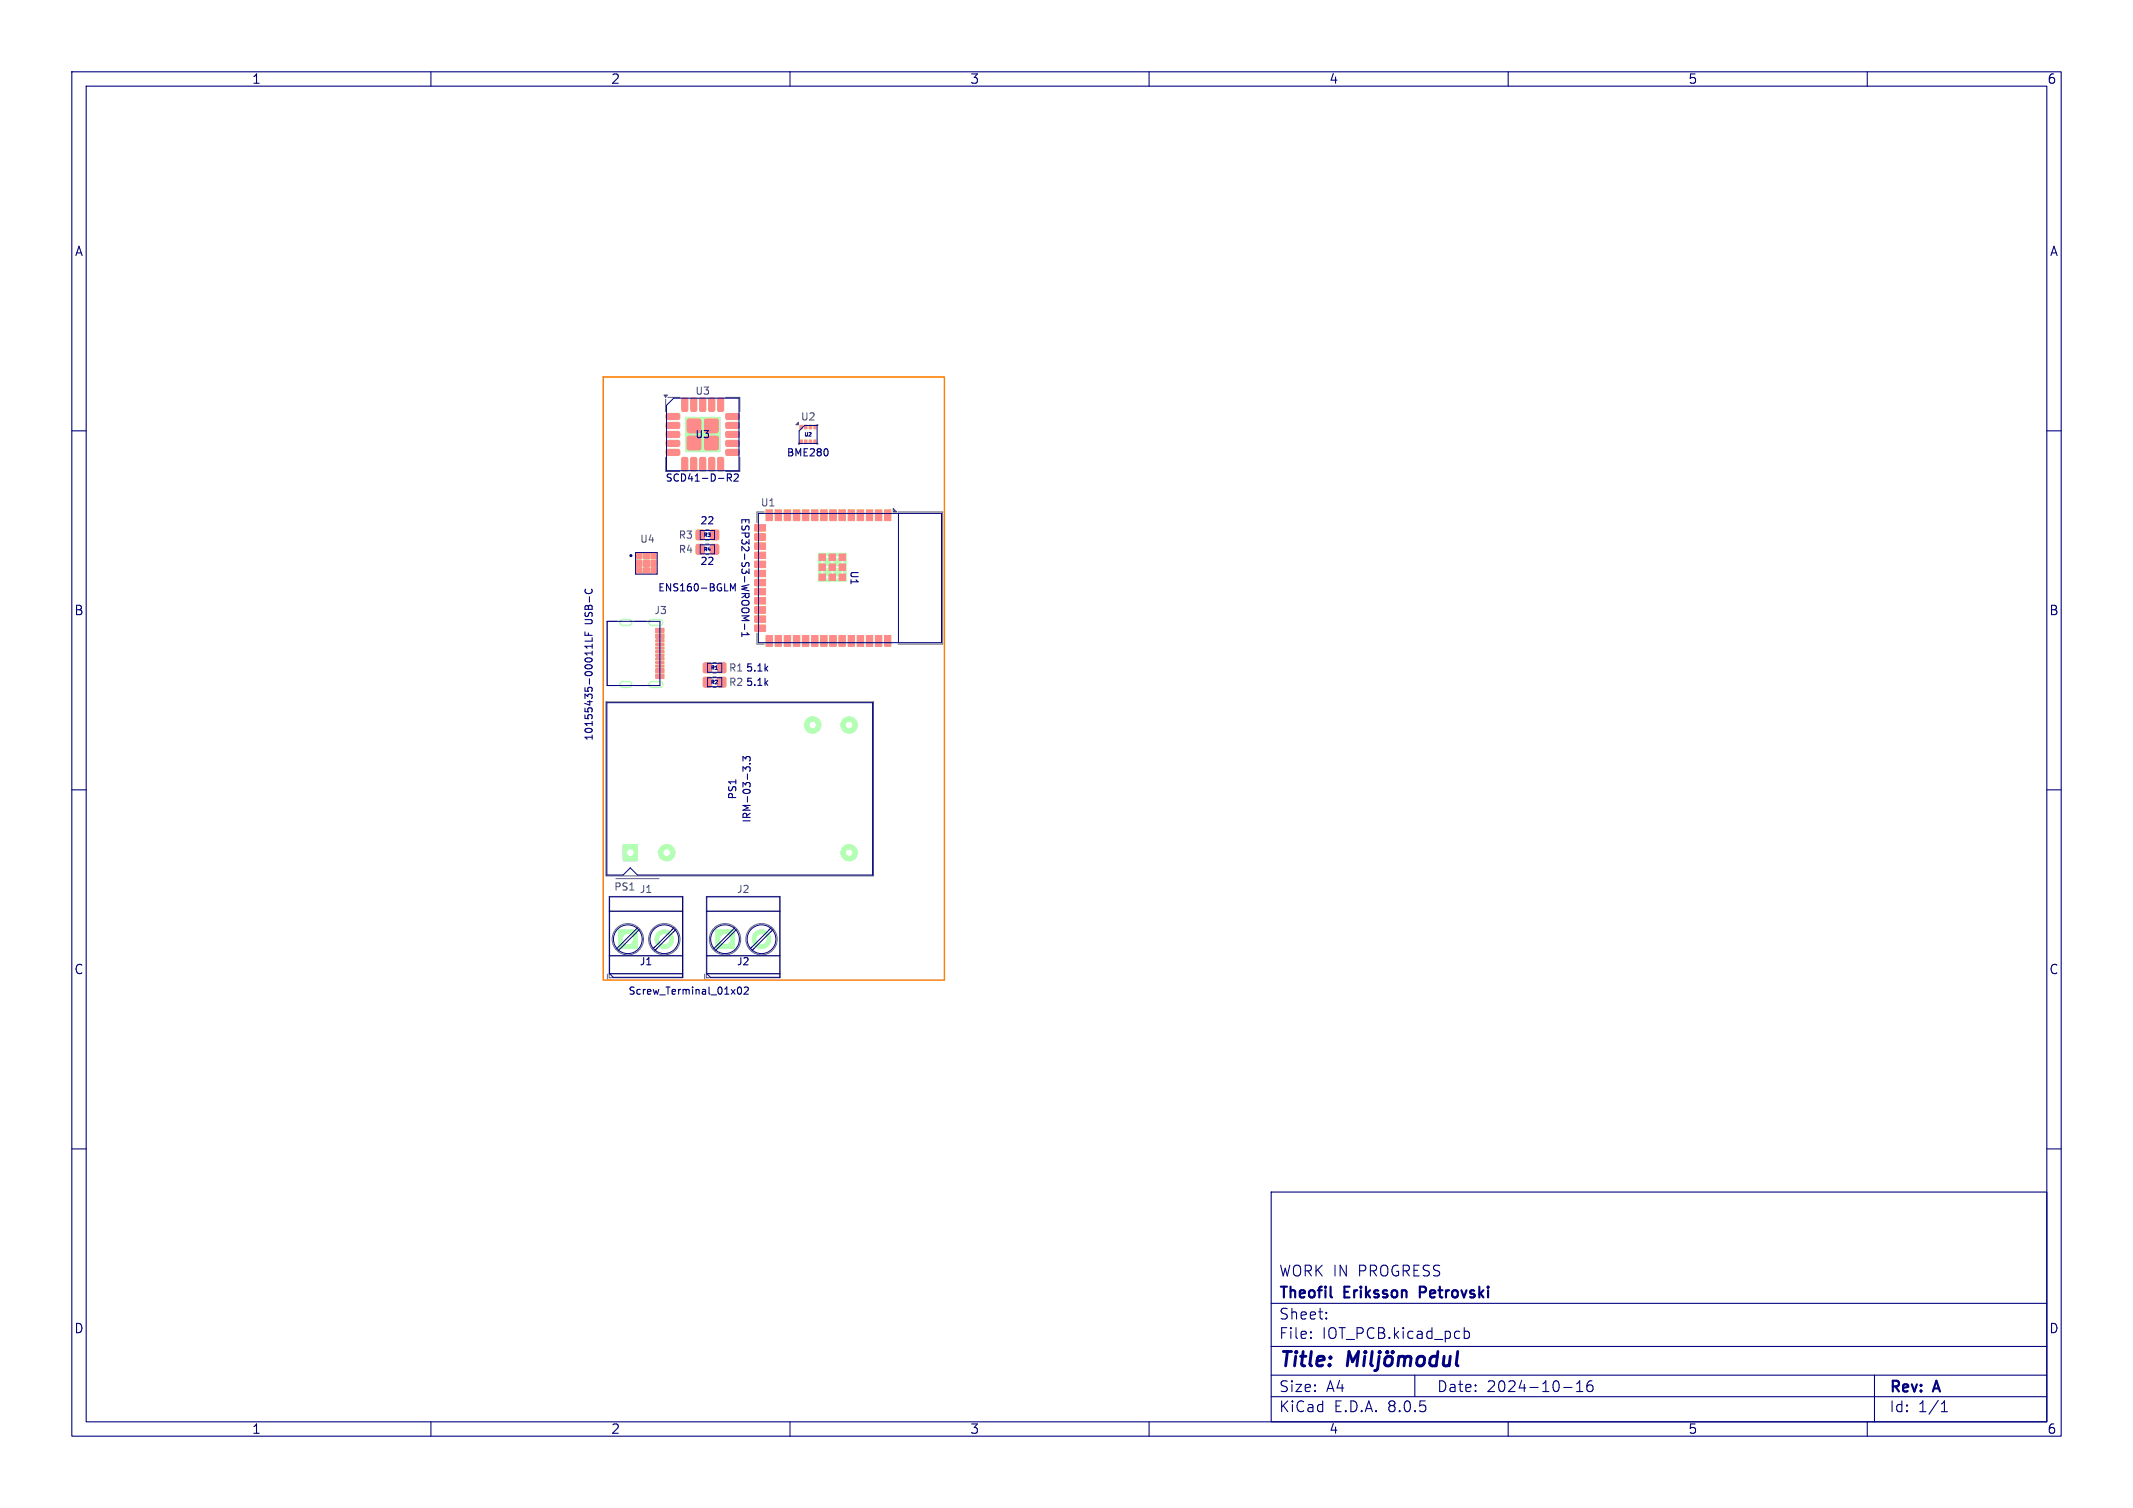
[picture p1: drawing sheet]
<svg xmlns="http://www.w3.org/2000/svg" width="297mm" height="210mm" viewBox="0 0 297 210" stroke-linecap="round" stroke-linejoin="round" font-family="sans-serif">
<g fill="#b3ffb3" stroke="#b3ffb3" stroke-width=".14">
<path d="M88.5 77h.9v.8h-.9z"/>
<path d="M88.5 78h.9v.9h-.9z"/>
<path d="M88.5 79.1h.9v.8h-.9z"/>
<path d="M89.6 79.1h.8v.8h-.8z"/>
<path d="M90.6 79.1h.9v.8h-.9z"/>
<path d="M90.6 78h.9v.9h-.9z"/>
<path d="M90.6 77h.9v.8h-.9z"/>
<path d="M89.6 77h.8v.8h-.8z"/>
<path d="M89.6 78h.8v.9h-.8z"/>
<path d="M91.3 87.5h1.2v.6h-1.2z"/>
<path d="M91.3 88.3h1.2v.6h-1.2z"/>
<path d="M91.3 89.6h1.2v.3h-1.2z"/>
<path d="M91.3 90.6h1.2v.3h-1.2z"/>
<path d="M91.3 91.1h1.2v.3h-1.2z"/>
<path d="M91.3 92.1h1.2v.3h-1.2z"/>
<path d="M91.3 93.9h1.2v.6h-1.2z"/>
<path d="M91.3 93.1h1.2v.6h-1.2z"/>
<path d="M91.3 92.6h1.2v.3h-1.2z"/>
<path d="M91.3 91.6h1.2v.3h-1.2z"/>
<path d="M91.3 90.1h1.2v.3h-1.2z"/>
<path d="M91.3 89.1h1.2v.3h-1.2z"/>
<path d="M92.8 57.6h1.7l.2 .2-.1 .5-.2 .1h-1.5l-.2-.2z"/>
<path d="M92.8 58.9l1.7-.1 .2 .2-.1 .5-.2 .2h-1.5l-.2-.2z"/>
<path d="M92.8 60.1h1.7l.2 .2-.1 .5-.2 .1h-1.5l-.2-.2z"/>
<path d="M92.8 61.4l1.7-.1 .2 .2-.1 .5-.2 .2h-1.5l-.2-.2z"/>
<path d="M92.8 62.6h1.7l.2 .2-.1 .5-.2 .1h-1.5l-.2-.2z"/>
<path d="M95 63.8l.6-.1 .2 .1v1.6l-.2 .2h-.5l-.2-.1z"/>
<path d="M96.2 63.8l.6-.1 .2 .1v1.6l-.1 .2h-.5l-.2-.1z"/>
<path d="M97.5 63.8l.6-.1 .2 .1v1.6l-.2 .2h-.5l-.2-.1z"/>
<path d="M98.7 63.8l.6-.1 .2 .1v1.6l-.1 .2h-.5l-.2-.1z"/>
<path d="M100 63.8l.6-.1 .2 .1v1.6l-.2 .2h-.5l-.2-.1z"/>
<path d="M101.1 62.6h1.7l.2 .2-.1 .5-.2 .1h-1.5l-.1-.2z"/>
<path d="M101.1 61.4l1.7-.1 .2 .2-.1 .5-.2 .2h-1.5l-.1-.2z"/>
<path d="M101.1 60.1h1.7l.2 .2-.1 .5-.2 .1h-1.5l-.1-.2z"/>
<path d="M101.1 58.9l1.7-.1 .2 .2-.1 .5-.2 .2h-1.5l-.1-.2z"/>
<path d="M101.1 57.6h1.7l.2 .2-.1 .5-.2 .1h-1.5l-.1-.2z"/>
<path d="M100 55.5l.6-.1 .2 .1v1.6l-.2 .2h-.5l-.2-.1z"/>
<path d="M98.7 55.5l.6-.1 .2 .1v1.6l-.1 .2h-.5l-.2-.1z"/>
<path d="M97.5 55.5l.6-.1 .2 .1v1.6l-.2 .2h-.5l-.2-.1z"/>
<path d="M96.2 55.5l.6-.1 .2 .1v1.6l-.1 .2h-.5l-.2-.1z"/>
<path d="M95 55.5l.6-.1 .2 .1v1.6l-.2 .2h-.5l-.2-.1z"/>
<path d="M95.4 58.1h4.8v4.8h-4.8z"/>
<path d="M111.4 59.2h.3v.5h-.3z"/>
<path d="M112 59.2h.4v.5h-.4z"/>
<path d="M112.7 59.2h.3v.5h-.3z"/>
<path d="M113.3 59.2h.4v.5h-.4z"/>
<path d="M113.3 61.3h.4v.5h-.4z"/>
<path d="M112.7 61.3h.3v.5h-.3z"/>
<path d="M112 61.3h.4v.5h-.4z"/>
<path d="M111.4 61.3h.3v.5h-.3z"/>
<path d="M123.2 71h.9v1.5h-.9z"/>
<path d="M121.9 71h.9v1.5h-.9z"/>
<path d="M120.6 71h.9v1.5h-.9z"/>
<path d="M119.4 71h.8v1.5h-.8z"/>
<path d="M118.1 71h.9v1.5h-.9z"/>
<path d="M116.8 71h.9v1.5h-.9z"/>
<path d="M115.5 71h.9v1.5h-.9z"/>
<path d="M114.3 71h.9v1.5h-.9z"/>
<path d="M113 71h.9v1.5h-.9z"/>
<path d="M111.7 71h.9v1.5h-.9z"/>
<path d="M110.5 71h.9v1.5h-.9z"/>
<path d="M109.2 71h.9v1.5h-.9z"/>
<path d="M107.9 71h.9v1.5h-.9z"/>
<path d="M106.7 71h.8v1.5h-.8z"/>
<path d="M105.1 73.1h1.5v.9h-1.5z"/>
<path d="M105.1 74.3h1.5v.9h-1.5z"/>
<path d="M105.1 75.6h1.5v.9h-1.5z"/>
<path d="M105.1 76.9h1.5v.9h-1.5z"/>
<path d="M105.1 78.1h1.5v.9h-1.5z"/>
<path d="M105.1 79.4h1.5v.9h-1.5z"/>
<path d="M105.1 80.7h1.5v.9h-1.5z"/>
<path d="M105.1 82h1.5v.9h-1.5z"/>
<path d="M105.1 83.2h1.5v.9h-1.5z"/>
<path d="M105.1 84.5h1.5v.9h-1.5z"/>
<path d="M105.1 85.8h1.5v.9h-1.5z"/>
<path d="M105.1 87h1.5v.9h-1.5z"/>
<path d="M106.7 88.5h.8v1.5h-.8z"/>
<path d="M107.9 88.5h.9v1.5h-.9z"/>
<path d="M109.2 88.5h.9v1.5h-.9z"/>
<path d="M110.5 88.5h.9v1.5h-.9z"/>
<path d="M111.7 88.5h.9v1.5h-.9z"/>
<path d="M113 88.5h.9v1.5h-.9z"/>
<path d="M114.3 88.5h.9v1.5h-.9z"/>
<path d="M115.5 88.5h.9v1.5h-.9z"/>
<path d="M116.8 88.5h.9v1.5h-.9z"/>
<path d="M118.1 88.5h.9v1.5h-.9z"/>
<path d="M119.4 88.5h.8v1.5h-.8z"/>
<path d="M120.6 88.5h.9v1.5h-.9z"/>
<path d="M121.9 88.5h.9v1.5h-.9z"/>
<path d="M123.2 88.5h.9v1.5h-.9z"/>
<path d="M113.9 77h3.9v4h-3.9z"/>
<path d="M97 75.9l.1-.1 .9 .1 .1 .1-.1 1.1-.2 .1-.8-.1-.1-.1z"/>
<path d="M99 75.9l.1-.1 .9 .1 .1 .1-.1 1.1-.2 .1-.8-.1-.1-.1z"/>
<path d="M97 73.9l.1-.1 .9 .1 .1 .1-.1 1.1-.2 .1-.8-.1-.1-.1z"/>
<path d="M99 73.9l.1-.1 .9 .1 .1 .1-.1 1.1-.2 .1-.8-.1-.1-.1z"/>
<path d="M98 94.4l.1-.1 .9 .1 .1 .1-.1 1.1-.2 .1-.8-.1-.1-.2z"/>
<path d="M100 94.4l.1-.1 .9 .1 .1 .1-.1 1.1-.2 .1-.8-.1-.1-.2z"/>
<path d="M98 92.4l.1-.1 .9 .1 .1 .1-.1 1.1-.2 .1-.8-.1-.1-.2z"/>
<path d="M100 92.4l.1-.1 .9 .1 .1 .1-.1 1.1-.2 .1-.8-.1-.1-.2z"/>
<path d="M86.8 117.6h2v2.3h-2z"/>
<path d="M99.7 129.5h2.6v2.6h-2.6z"/>
<path d="M86.1 129.5h2.6v2.6h-2.6z"/>
<circle cx="116.6" cy="77.6" r=".3"/>
<circle cx="115.2" cy="77.6" r=".3"/>
<circle cx="117.3" cy="78.3" r=".3"/>
<circle cx="115.9" cy="78.3" r=".3"/>
<circle cx="114.5" cy="78.3" r=".3"/>
<circle cx="116.6" cy="79" r=".3"/>
<circle cx="115.2" cy="79" r=".3"/>
<circle cx="117.3" cy="79.7" r=".3"/>
<circle cx="115.9" cy="79.7" r=".3"/>
<circle cx="114.5" cy="79.7" r=".3"/>
<circle cx="116.6" cy="80.4" r=".3"/>
<circle cx="115.2" cy="80.4" r=".3"/>
<circle cx="92.8" cy="118.7" r="1.15"/>
<circle cx="118.2" cy="118.7" r="1.15"/>
<circle cx="118.2" cy="101" r="1.15"/>
<circle cx="113.2" cy="101" r="1.15"/>
<circle cx="106" cy="130.8" r="1.3"/>
<circle cx="92.5" cy="130.8" r="1.3"/>
</g>
<path d="M86.7 86.7h.8M86.7 95.3h.8M90.8 86.7h1.1M90.8 95.3h1.1" fill="none" stroke="#b3ffb3" stroke-width="1.1"/>
<g fill="#fff" stroke="#fff" stroke-width=".14">
<circle cx="90.8" cy="88.1" r=".32"/>
<circle cx="90.8" cy="93.9" r=".32"/>
<circle cx="116.6" cy="77.6" r=".1"/>
<circle cx="115.2" cy="77.6" r=".1"/>
<circle cx="117.3" cy="78.3" r=".1"/>
<circle cx="115.9" cy="78.3" r=".1"/>
<circle cx="114.5" cy="78.3" r=".1"/>
<circle cx="116.6" cy="79" r=".1"/>
<circle cx="115.2" cy="79" r=".1"/>
<circle cx="117.3" cy="79.7" r=".1"/>
<circle cx="115.9" cy="79.7" r=".1"/>
<circle cx="114.5" cy="79.7" r=".1"/>
<circle cx="116.6" cy="80.4" r=".1"/>
<circle cx="115.2" cy="80.4" r=".1"/>
<circle cx="87.8" cy="118.7" r=".4"/>
<circle cx="92.8" cy="118.7" r=".4"/>
<circle cx="118.2" cy="118.7" r=".38"/>
<circle cx="118.2" cy="101" r=".38"/>
<circle cx="113.2" cy="101" r=".38"/>
<circle cx="101" cy="130.8" r=".65"/>
<circle cx="106" cy="130.8" r=".65"/>
<circle cx="87.4" cy="130.8" r=".65"/>
<circle cx="92.5" cy="130.8" r=".65"/>
</g>
<path d="M86.7 86.7h.8M86.7 95.3h.8M90.8 86.7h1.1M90.8 95.3h1.1" fill="none" stroke="#fff" stroke-width=".65"/>
<g fill="#ff8a8a" stroke="#ff8a8a" stroke-width=".14">
<path d="M88.5 77h.9v.8h-.9z"/>
<path d="M88.5 78h.9v.9h-.9z"/>
<path d="M88.5 79.1h.9v.8h-.9z"/>
<path d="M89.6 79.1h.8v.8h-.8z"/>
<path d="M90.6 79.1h.9v.8h-.9z"/>
<path d="M90.6 78h.9v.9h-.9z"/>
<path d="M90.6 77h.9v.8h-.9z"/>
<path d="M89.6 77h.8v.8h-.8z"/>
<path d="M89.6 78h.8v.9h-.8z"/>
<path d="M91.3 87.5h1.2v.6h-1.2z"/>
<path d="M91.3 88.3h1.2v.6h-1.2z"/>
<path d="M91.3 89.6h1.2v.3h-1.2z"/>
<path d="M91.3 90.6h1.2v.3h-1.2z"/>
<path d="M91.3 91.1h1.2v.3h-1.2z"/>
<path d="M91.3 92.1h1.2v.3h-1.2z"/>
<path d="M91.3 93.9h1.2v.6h-1.2z"/>
<path d="M91.3 93.1h1.2v.6h-1.2z"/>
<path d="M91.3 92.6h1.2v.3h-1.2z"/>
<path d="M91.3 91.6h1.2v.3h-1.2z"/>
<path d="M91.3 90.1h1.2v.3h-1.2z"/>
<path d="M91.3 89.1h1.2v.3h-1.2z"/>
<path d="M95.8 58.4l.1-.1 1.6 .1 .1 .2-.1 1.6-.1 .1-1.6-.1-.1-.2z"/>
<path d="M95.8 60.8l.1-.1 1.6 .1 .1 .2-.1 1.6-.1 .1-1.6-.1-.1-.2z"/>
<path d="M98.2 58.4l.1-.1 1.6 .1 .1 .2-.1 1.6-.1 .1-1.6-.1-.1-.2z"/>
<path d="M98.2 60.8l.1-.1 1.6 .1 .1 .2-.1 1.6-.1 .1-1.6-.1-.1-.2z"/>
<path d="M92.8 57.6h1.7l.2 .2-.1 .5-.2 .1h-1.5l-.2-.2z"/>
<path d="M92.8 58.9l1.7-.1 .2 .2-.1 .5-.2 .2h-1.5l-.2-.2z"/>
<path d="M92.8 60.1h1.7l.2 .2-.1 .5-.2 .1h-1.5l-.2-.2z"/>
<path d="M92.8 61.4l1.7-.1 .2 .2-.1 .5-.2 .2h-1.5l-.2-.2z"/>
<path d="M92.8 62.6h1.7l.2 .2-.1 .5-.2 .1h-1.5l-.2-.2z"/>
<path d="M95 63.8l.6-.1 .2 .1v1.6l-.2 .2h-.5l-.2-.1z"/>
<path d="M96.2 63.8l.6-.1 .2 .1v1.6l-.1 .2h-.5l-.2-.1z"/>
<path d="M97.5 63.8l.6-.1 .2 .1v1.6l-.2 .2h-.5l-.2-.1z"/>
<path d="M98.7 63.8l.6-.1 .2 .1v1.6l-.1 .2h-.5l-.2-.1z"/>
<path d="M100 63.8l.6-.1 .2 .1v1.6l-.2 .2h-.5l-.2-.1z"/>
<path d="M101.1 62.6h1.7l.2 .2-.1 .5-.2 .1h-1.5l-.1-.2z"/>
<path d="M101.1 61.4l1.7-.1 .2 .2-.1 .5-.2 .2h-1.5l-.1-.2z"/>
<path d="M101.1 60.1h1.7l.2 .2-.1 .5-.2 .1h-1.5l-.1-.2z"/>
<path d="M101.1 58.9l1.7-.1 .2 .2-.1 .5-.2 .2h-1.5l-.1-.2z"/>
<path d="M101.1 57.6h1.7l.2 .2-.1 .5-.2 .1h-1.5l-.1-.2z"/>
<path d="M100 55.5l.6-.1 .2 .1v1.6l-.2 .2h-.5l-.2-.1z"/>
<path d="M98.7 55.5l.6-.1 .2 .1v1.6l-.1 .2h-.5l-.2-.1z"/>
<path d="M97.5 55.5l.6-.1 .2 .1v1.6l-.2 .2h-.5l-.2-.1z"/>
<path d="M96.2 55.5l.6-.1 .2 .1v1.6l-.1 .2h-.5l-.2-.1z"/>
<path d="M95 55.5l.6-.1 .2 .1v1.6l-.2 .2h-.5l-.2-.1z"/>
<path d="M111.4 59.2h.3v.5h-.3z"/>
<path d="M112 59.2h.4v.5h-.4z"/>
<path d="M112.7 59.2h.3v.5h-.3z"/>
<path d="M113.3 59.2h.4v.5h-.4z"/>
<path d="M113.3 61.3h.4v.5h-.4z"/>
<path d="M112.7 61.3h.3v.5h-.3z"/>
<path d="M112 61.3h.4v.5h-.4z"/>
<path d="M111.4 61.3h.3v.5h-.3z"/>
<path d="M116.8 77.1h.9v.9h-.9z"/>
<path d="M115.4 77.1h.9v.9h-.9z"/>
<path d="M114 77.1h.9v.9h-.9z"/>
<path d="M116.8 78.6h.9v.8h-.9z"/>
<path d="M115.4 78.6h.9v.8h-.9z"/>
<path d="M114 78.6h.9v.8h-.9z"/>
<path d="M116.8 80h.9v.8h-.9z"/>
<path d="M115.4 80h.9v.8h-.9z"/>
<path d="M114 80h.9v.8h-.9z"/>
<path d="M123.2 71h.9v1.5h-.9z"/>
<path d="M121.9 71h.9v1.5h-.9z"/>
<path d="M120.6 71h.9v1.5h-.9z"/>
<path d="M119.4 71h.8v1.5h-.8z"/>
<path d="M118.1 71h.9v1.5h-.9z"/>
<path d="M116.8 71h.9v1.5h-.9z"/>
<path d="M115.5 71h.9v1.5h-.9z"/>
<path d="M114.3 71h.9v1.5h-.9z"/>
<path d="M113 71h.9v1.5h-.9z"/>
<path d="M111.7 71h.9v1.5h-.9z"/>
<path d="M110.5 71h.9v1.5h-.9z"/>
<path d="M109.2 71h.9v1.5h-.9z"/>
<path d="M107.9 71h.9v1.5h-.9z"/>
<path d="M106.7 71h.8v1.5h-.8z"/>
<path d="M105.1 73.1h1.5v.9h-1.5z"/>
<path d="M105.1 74.3h1.5v.9h-1.5z"/>
<path d="M105.1 75.6h1.5v.9h-1.5z"/>
<path d="M105.1 76.9h1.5v.9h-1.5z"/>
<path d="M105.1 78.1h1.5v.9h-1.5z"/>
<path d="M105.1 79.4h1.5v.9h-1.5z"/>
<path d="M105.1 80.7h1.5v.9h-1.5z"/>
<path d="M105.1 82h1.5v.9h-1.5z"/>
<path d="M105.1 83.2h1.5v.9h-1.5z"/>
<path d="M105.1 84.5h1.5v.9h-1.5z"/>
<path d="M105.1 85.8h1.5v.9h-1.5z"/>
<path d="M105.1 87h1.5v.9h-1.5z"/>
<path d="M106.7 88.5h.8v1.5h-.8z"/>
<path d="M107.9 88.5h.9v1.5h-.9z"/>
<path d="M109.2 88.5h.9v1.5h-.9z"/>
<path d="M110.5 88.5h.9v1.5h-.9z"/>
<path d="M111.7 88.5h.9v1.5h-.9z"/>
<path d="M113 88.5h.9v1.5h-.9z"/>
<path d="M114.3 88.5h.9v1.5h-.9z"/>
<path d="M115.5 88.5h.9v1.5h-.9z"/>
<path d="M116.8 88.5h.9v1.5h-.9z"/>
<path d="M118.1 88.5h.9v1.5h-.9z"/>
<path d="M119.4 88.5h.8v1.5h-.8z"/>
<path d="M120.6 88.5h.9v1.5h-.9z"/>
<path d="M121.9 88.5h.9v1.5h-.9z"/>
<path d="M123.2 88.5h.9v1.5h-.9z"/>
<path d="M97 75.9l.1-.1 .9 .1 .1 .1-.1 1.1-.2 .1-.8-.1-.1-.1z"/>
<path d="M99 75.9l.1-.1 .9 .1 .1 .1-.1 1.1-.2 .1-.8-.1-.1-.1z"/>
<path d="M97 73.9l.1-.1 .9 .1 .1 .1-.1 1.1-.2 .1-.8-.1-.1-.1z"/>
<path d="M99 73.9l.1-.1 .9 .1 .1 .1-.1 1.1-.2 .1-.8-.1-.1-.1z"/>
<path d="M98 94.4l.1-.1 .9 .1 .1 .1-.1 1.1-.2 .1-.8-.1-.1-.2z"/>
<path d="M100 94.4l.1-.1 .9 .1 .1 .1-.1 1.1-.2 .1-.8-.1-.1-.2z"/>
<path d="M98 92.4l.1-.1 .9 .1 .1 .1-.1 1.1-.2 .1-.8-.1-.1-.2z"/>
<path d="M100 92.4l.1-.1 .9 .1 .1 .1-.1 1.1-.2 .1-.8-.1-.1-.2z"/>
</g>
<circle cx="87.8" cy="77.4" r=".1" fill="none" stroke="#626262" stroke-width=".2"/>
<g fill="none" stroke="#626262" stroke-width=".14">
<path d="M92.7 55.6v1.7M93 55.3h1.7M101 55.3h2v2M113.7 59.2h.2v.1M92.7 63.7v2h2M98.3 75.8h.4M98.3 77.2h.4M98.3 73.8h.4M98.3 75.2h.4M103 63.7v2h-2M106.4 71.3h-1v1.5M111.2 61.7v.2h.1"/>
<path d="M113.9 61.7v.2h-.2M125.1 71.3h6.1v18.4h-6.1M84.4 97.7h37.2v24.3h-37.2zM85.9 86.5h-1.4v9h1.4M88.4 86.5h1.5M88.4 95.5h1.5M99.3 94.3h.4M99.3 95.7h.4M99.3 92.3h.4M99.3 93.7h.4M105.4 88.2v1.5h1M84.6 135.7v.7h.5"/>
<path d="M84.8 124.8h10.3v11.4h-10.3zM84.8 126.9h10.3M84.8 133.1h10.3M84.8 135.6h10.3M85.8 122.4h6M85.9 132.1l-.1 .1M86.1 132.3l-.1 .2M88.8 129.1l-.1 .2M89.1 129.4l-.1 .1M91.2 131.8l-.4 .4M91.5 132.1l-.4 .4M93.9 129.1l-.4 .4"/>
<path d="M94.2 129.4l-.4 .4M98.1 135.7v.7h.5M98.4 124.8h10.2v11.4h-10.2zM98.4 126.9h10.2M98.4 133.1h10.2M98.4 135.6h10.2M99.4 132.1l-.1 .1M99.7 132.3l-.1 .2M102.3 129.1l-.1 .2M102.6 129.4l-.1 .1M104.8 131.8l-.4 .4M105 132.1l-.4 .4"/>
<path d="M107.4 129.1l-.4 .4M107.7 129.4l-.4 .4"/>
<circle cx="87.4" cy="130.8" r="2.18"/>
<circle cx="92.5" cy="130.8" r="2.18"/>
<circle cx="101" cy="130.8" r="2.18"/>
<circle cx="106" cy="130.8" r="2.18"/>
</g>
<g fill="#626262" stroke="#626262" stroke-width=".14">
<path d="M92.4 55h.5l-.2 .3z"/>
<path d="M110.8 59.2l.4-.4v.4z"/>
<path d="M124.4 70.8l.5 .5h-.5z"/>
</g>
<g fill="none" stroke="#000080" stroke-width=".15">
<path d="M10 10h277v190h-277zM12 12h273v186h-273zM60 10v2M110 10v2M160 10v2M210 10v2M260 10v2M10 60h2M285 60h2M101.3 66.5h.5v-.2v-.2l-.5-.1v1M101.5 66.5l.3 .5M102.2 66.1l.4-.1 .2 .3-.6 .7h.6"/>
<path d="M115.2 62.6l.1 .3-.1 .5M81.5 88v.5h1M81.6 82l-.1 .2M81.9 88.1v.4M82.4 82l.1 .2M82.5 88.8v.5h-1M82.5 89.7v.6M82.5 90h-1l.2 .3M101.7 82.3v-1l.3 .7 .4-.7v1M103.3 88.1v.6M103.7 86.9v.8M104 88.1l.3 .3h-1"/>
<path d="M104.3 85.8l-.7 .3 .7 .3h-1M106.6 95.1l.3 .4M106.6 93.1l.3 .4M106.9 94.8l-.4 .4M106.9 92.8l-.4 .4M10 110h2M103.5 106v-.6l.3 .3 .1-.3h.5l.1 .1-.1 .5M104.4 106.4h.1M104.4 107.4l.1-.4-.1-.2h-.5l-.1 .3-.3-.3v.6M285 110h2M102.8 137.6l.1-.1a.53 .53 0 0 1 .4 .5 .53 .53 0 0 1-.4 .5l-.1-.1-.1-.3zM103.6 137.6l.4-.1 .2 .2-.6 .8h.6"/>
<path d="M10 160h2M285 160h2M177 166h108v32h-108zM60 198v2M110 198v2M160 198v2M177 194.5h108M177 191.5h108M177 187.5h108M177 181.5h108M182.5 186.3h.1l-.1 .1M182.5 186.3v.1"/>
<path d="M182.5 185.5v.1M182.5 185.5h.1l-.1 .1M184.7 183.6v.1M184.7 183.6h-.1l.1 .1M184.7 182.8v.1M184.7 182.8h-.1l.1 .1M197 191.5v3M203.9 184.9v1.5M203.9 185.5l.4-.1 .3 .3v.4l-.1 .2-.2 .1-.4-.1M210 198v2M217.7 193.2h1.2M219.5 193.8h.9"/>
<path d="M219.5 192.7l.5-.4v1.5M221.7 192.3a.59 .59 0 0 0-.7 .6v.6l.1 .2 .4 .1 .2-.1 .1-.5-.1-.3h-.5l-.2 .3M260 198v2M261 191.5v6.5M270.3 196.6h.9M270.3 195.5l.4-.4v1.5"/>
</g>
<path d="M197.7 180h.6M198.3 179.2h-.6v1.5M185.3 180.6l.2 .1" fill="none" stroke="#000080" stroke-width=".3"/>
<g fill="none" stroke="#000080" stroke-width=".14">
<path d="M92.8 56.4l1-1h9.1v10.2h-10.1zM111.3 60l.7-.7h1.8v2.4h-2.5zM88.5 77h3v3h-3zM97.5 75.9h2v1.2h-2zM97.5 73.9h2v1.2h-2zM105.6 71.5h25.5v18h-25.5zM125.1 71.5v18M84.5 97.9h37v24h-32.7l-1-1-1 1h-2.3zM84.5 86.5h7.4v9h-7.4zM98.5 94.4h2v1.2h-2zM98.5 92.4h2v1.2h-2zM84.9 124.9h10.1v11.2h-9.6l-.5-.5z"/>
<path d="M84.9 126.9h10.1M84.9 133.1h10.1M84.9 135.6h10.1M88.7 129.3l-2.8 2.8M88.9 129.5l-2.8 2.8M93.8 129.3l-2.8 2.8M94 129.5l-2.8 2.8M98.4 124.9h10.2v11.2h-9.7l-.5-.5zM98.4 126.9h10.2M98.4 133.1h10.2M98.4 135.6h10.2M102.2 129.3l-2.8 2.8"/>
<path d="M102.5 129.5l-2.8 2.8M107.3 129.3l-2.8 2.8M107.6 129.5l-2.8 2.8"/>
<circle cx="87.4" cy="130.8" r="2"/>
<circle cx="92.5" cy="130.8" r="2"/>
<circle cx="101" cy="130.8" r="2"/>
<circle cx="106" cy="130.8" r="2"/>
</g>
<circle cx="87.8" cy="77.4" r=".1" fill="none" stroke="#000080" stroke-width=".2"/>
<path d="M84 52.5h47.5v84h-47.5z" fill="none" stroke="#ff8000" stroke-width=".2"/>
<g font-size="2.8" fill="#000080">
<text x="178" y="190.9">Title:</text>
<text x="187.7" y="190.9">Miljömodul</text>
</g>
<g font-size="2.1" fill="#000080">
<text x="178" y="178">WORK IN</text>
<text x="189.2" y="178">PROGRESS</text>
<text x="178" y="184">Sheet:</text>
<text x="178" y="181.2">Theofil</text>
<text x="187.2" y="181.2">Eriksson</text>
<text x="198.3" y="181.2">Petrovski</text>
<text x="178" y="186.7">File:</text>
<text x="184.1" y="186.7">IOT_PCB.kicad_pcb</text>
<text x="178" y="196.9">KiCad</text>
<text x="178" y="194.1">Size:</text>
<text x="184.7" y="194.1">A4</text>
<text x="185.7" y="196.9">E.D.A.</text>
<text x="193.3" y="196.9">8.0.5</text>
<text x="200" y="194.1">Date:</text>
<text x="207" y="194.1">2024-10-16</text>
<text x="263" y="194.3">Rev:</text>
<text x="263" y="196.9">Id:</text>
<text x="267.1" y="196.9">1/1</text>
<text x="269.4" y="194.3">A</text>
</g>
<g font-size="1.8" fill="#000080">
<text x="35" y="11.9">1</text>
<text x="85" y="11.9">2</text>
<text x="135" y="11.9">3</text>
<text x="185" y="11.9">4</text>
<text x="235" y="11.9">5</text>
<text x="285" y="11.9">6</text>
<text x="10.3" y="35.9">A</text>
<text x="285.4" y="35.9">A</text>
<text x="10.3" y="85.9">B</text>
<text x="285.3" y="85.9">B</text>
<text x="10.3" y="135.9">C</text>
<text x="285.3" y="135.9">C</text>
<text x="10.3" y="185.9">D</text>
<text x="285.3" y="185.9">D</text>
<text x="35" y="199.9">1</text>
<text x="85" y="199.9">2</text>
<text x="135" y="199.9">3</text>
<text x="185" y="199.9">4</text>
<text x="235" y="199.9">5</text>
<text x="285" y="199.9">6</text>
</g>
<g font-size="1.4" fill="#626262">
<text x="96.7" y="55.2">U3</text>
<text x="111.4" y="58.8">U2</text>
<text x="105.8" y="70.7">U1</text>
<text x="89" y="75.8">U4</text>
<text x="94.4" y="77.2">R4</text>
<text x="94.4" y="75.2">R3</text>
<text x="91" y="85.7">J3</text>
<text x="101.4" y="95.7">R2</text>
<text x="101.4" y="93.7">R1</text>
<text x="85.4" y="124.2">PS1 J1</text>
<text x="102.5" y="124.6">J2</text>
</g>
<g font-size="1.4" fill="#000080">
<text x="96.7" y="61.2">U3</text>
<text x="109.5" y="63.8">BME280</text>
<text x="92.6" y="67.3">SCD41-D-R2</text>
<text x="97.4" y="73.2">22</text>
<text x="103" y="72" transform="rotate(90 103 72)">ESP32-S3-WROOM-1</text>
<text x="91.5" y="82.6">ENS160-BGLM</text>
<text x="97.4" y="78.9">22</text>
<text x="118.2" y="79.4" transform="rotate(90 118.2 79.4)">U1</text>
<text x="82.7" y="87" transform="rotate(-90 82.7 87)">USB-C</text>
<text x="103.8" y="95.7">5.1k</text>
<text x="103.8" y="93.7">5.1k</text>
<text x="82.7" y="103.3" transform="rotate(-90 82.7 103.3)">10155435-00011LF</text>
<text x="102.7" y="111.4" transform="rotate(-90 102.7 111.4)">PS1</text>
<text x="104.7" y="114.7" transform="rotate(-90 104.7 114.7)">IRM-03-3.3</text>
<text x="89" y="134.6">J1</text>
<text x="102.5" y="134.6">J2</text>
<text x="87.4" y="138.7">Screw_Terminal_01x02</text>
</g>
<g font-size=".7" fill="#000080">
<text x="112" y="60.9">U2</text>
<text x="97.9" y="76.9">R4</text>
<text x="97.9" y="74.9">R3</text>
<text x="98.9" y="95.4">R2</text>
<text x="98.9" y="93.4">R1</text>
</g>
</svg>
